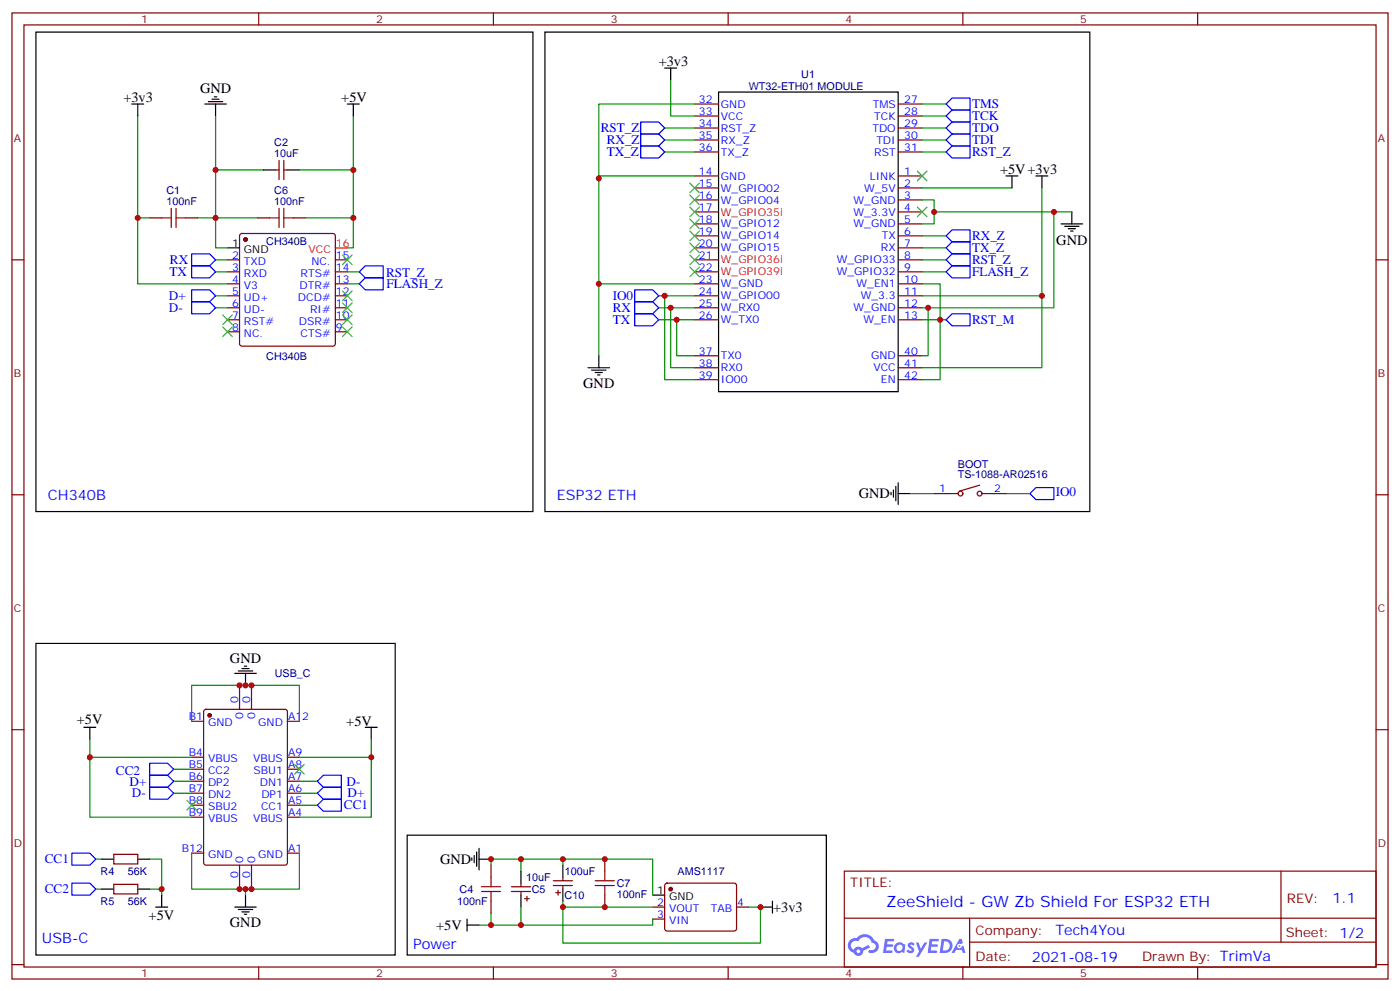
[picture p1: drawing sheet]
<svg xmlns="http://www.w3.org/2000/svg" width="412mm" height="292mm" viewBox="0 0 412 292" stroke-linecap="round" stroke-linejoin="round" font-family="sans-serif">
<g fill="none" stroke="#870000" stroke-width=".35">
<path d="M3.5 3.8h405.4v284.3h-405.4zM7.1 7.3h398.2v277.3h-398.2zM76.2 3.8v3.5M145.3 3.8v3.5M214.5 3.8v3.5M283.6 3.8v3.5M352.8 3.8v3.5M3.5 76.5h3.6M405.3 76.5h3.6M3.5 145.6h3.6M405.3 145.6h3.6M3.5 214.8h3.6"/>
<path d="M405.3 214.8h3.6M248.7 256.4h156.6v28.2h-156.6zM377.3 256.4v20.9M248.7 270.2h156.5M285.6 277.3h119.6M285.6 270.2v14.2M3.5 283.9h3.6M76.2 284.6v3.5M145.3 284.6v3.5M214.5 284.6v3.5M283.6 284.6v3.5M352.8 284.6v3.5"/>
<path d="M405.3 283.9h3.6"/>
</g>
<g fill="#5487ff">
<path d="M267.7 277.6a1.22 1.22 0 0 1 1.7 .2l-.4 .6a.47 .47 0 0 0-.3-.4 .47 .47 0 0 0-.5 .2l.1 .2a1.14 1.14 0 0 1 .8 1.8 1.14 1.14 0 0 1-1.9 0l-.2-.2 .5-.6 .7 .5a.29 .29 0 0 0 .3-.3 .29 .29 0 0 0-.2-.3 1.04 1.04 0 0 1-.6-1.7z"/>
<path d="M260.7 276.3h2.4l.3 .2-.2 .5-1.8 .1-.1 .8h1.5l.3 .4-.3 .4h-1.6l-.2 1.1h1.7l.2 .3-.2 .3-2.6 .1z"/>
<path d="M273.8 276.3h2.4l.3 .2-.1 .5-1.8 .1-.2 .8h1.6l.3 .4-.4 .4h-1.6l-.1 1.1h1.7l.2 .3-.2 .3-2.6 .1z"/>
<path d="M282.6 276.3h.7l.3 1.3-.6 .3a.69 .69 0 0 0-1 .3 .69 .69 0 0 0 .4 .9 .69 .69 0 0 0 .9-.6l.5-.2 .6 2.2h-.8l-.2-.9h-1.8l-.5 .9h-.8z"/>
<path d="M269.8 277.4h.8l.6 1.8 1.1-1.8h.9l-2.6 4.2h-.8l.9-1.5z"/>
<path d="M277.4 276.3l-.6 4.2h1.3a2.11 2.11 0 0 0 2.5-2.1 2.11 2.11 0 0 0-2.5-2.1zM278.1 277.1a1.39 1.39 0 0 1 1.7 1.4 1.39 1.39 0 0 1-1.8 1.3h-.3z"/>
<path d="M263.7 277.9a1.54 1.54 0 0 0-.1 2.2 1.54 1.54 0 0 0 2.2 .1l.6 .3 .3-2.3-.2-.3h-.4a1.49 1.49 0 0 0-2.4 0zM264 278.9a.94 .94 0 0 1 1.8 0 .94 .94 0 0 1-1.8 0z"/>
<path d="M250.4 276.7a2.18 2.18 0 0 0 1.1 3.7 1.44 1.44 0 0 0 1.6 .9 1.44 1.44 0 0 0 1.2-1.4l2-1.1-.5-.7-1.9 1a1.47 1.47 0 0 0-2.4 .4 1.39 1.39 0 0 1-.7-1.9 1.39 1.39 0 0 1 2-.5 2.12 2.12 0 0 1 2.2-1.3 2.12 2.12 0 0 1 1.9 1.7 1.14 1.14 0 0 1 1.1 1.4 1.14 1.14 0 0 1-1.7 .7 .43 .43 0 0 0-.5 .4 .43 .43 0 0 0 .4 .5 1.98 1.98 0 0 0 2.5-1.2 1.98 1.98 0 0 0-1.2-2.6 3.1 3.1 0 0 0-5.3-.6l-.9 .1zM252.3 280a.55 .55 0 0 1 1.1 0 .55 .55 0 0 1-1.1 0z"/>
<circle cx="282.6" cy="278.4" r=".26"/>
</g>
<g fill="none" stroke="#000" stroke-width=".35">
<path d="M10.6 9.5h146.4v141.1h-146.4zM160.5 9.5h160.5v141.1h-160.5zM38.8 30.6h3.5M40.6 30.6v3.5M60.3 30.6h6.4M61.4 29.9h4.2M62.4 29.2h2.2M63.1 28.5h.8M63.5 30.6v3.5M102.3 30.6h3.5M104.1 30.6v3.5M195.8 20h3.5"/>
<path d="M197.6 20v3.6M211.7 27.1h52.9v88.2h-52.9zM77.6 50h3.5M84.7 50h3.5M296.3 51.8h3.6M298.1 51.8v3.5M305.2 51.8h3.5M306.9 51.8v3.5M67 73h3.6M312.6 65.9h6.3M313.6 66.6h4.3M314.7 67.3h2.1"/>
<path d="M315.4 68h.7M315.7 62.4v3.5M173.2 108.2h6.4M174.3 108.9h4.2M175.3 109.6h2.1M176 110.3h.7M176.4 104.7v3.5M262.5 144.9v.7M263.2 144.2v2.1M263.9 143.2v4.2M264.6 145.3h3.5M264.6 142.1v6.3"/>
<path d="M10.6 189.4h105.8v91.7h-105.8zM69.1 198.2h6.4M70.2 197.5h4.2M71.3 196.8h2.1M72 196.1h.7M72.3 198.2v3.5M24.7 214.1h3.5M26.5 214.1v3.5M107.6 214.1h3.5M109.4 214.1v3.5M30 252.9h3.5M40.6 252.9h3.5"/>
<path d="M119.9 245.8h123.5v35.3h-123.5zM139 252.5v.7M139.7 251.8v2.1M140.4 250.8v4.2M141.1 252.9h3.5M141.1 249.7v6.3M153.5 256.4v3.5M165.8 254.6v3.6M30 261.7h3.5M40.6 261.7h3.5M45.9 267h3.5M47.6 263.5v3.5"/>
<path d="M69.1 267h6.4M70.2 267.7h4.2M71.3 268.4h2.1M72 269.1h.7M72.3 263.5v3.5M137.6 272.3h3.5M137.6 270.5v3.5M153.5 263.5v3.5M165.8 261.7v3.5M192.3 263.5h3.5M224 267h3.5M227.5 265.2v3.5"/>
</g>
<g fill="none" stroke="#870000" stroke-width=".35">
<path d="M204.6 30.6h7.1M204.6 34.1h7.1M204.6 37.7h7.1M264.6 30.6h7M264.6 34.1h7M264.6 37.7h7M81.1 50h1.1M82.2 47.2v5.6M83.6 47.2v5.6M83.6 50h1.1M204.6 55.3h7.1M204.6 58.8h7.1"/>
<path d="M204.6 41.2h7.1M204.6 44.7h7.1M204.6 51.8h7.1M264.6 55.3h7M264.6 58.8h7M264.6 41.2h7M264.6 44.7h7M264.6 51.8h7M44.1 64.1h3.5M54.7 64.1h3.5M67 76.5h3.6M70.8 68.9l.5-.2h26.8l.5 .2 .2 .5v31.8l-.3 .5-.4 .2h-26.8l-.5-.3-.2-.4v-31.8z"/>
<path d="M75.8 64.1h3.6M86.4 64.1h3.6M98.8 76.5h3.5M204.6 62.4h7.1M204.6 65.9h7.1M204.6 69.4h7.1M204.6 73h7.1M204.6 76.5h7.1M264.6 62.4h7M264.6 65.9h7M264.6 69.4h7M264.6 73h7"/>
<path d="M264.6 76.5h7M67 80h3.6M67 83.5h3.6M67 87.1h3.6M67 90.6h3.6M67 94.1h3.6M67 97.6h3.6M98.8 80h3.5M98.8 83.5h3.5M98.8 87.1h3.5M98.8 90.6h3.5M98.8 94.1h3.5"/>
<path d="M98.8 97.6h3.5M204.6 80h7.1M204.6 83.5h7.1M204.6 87.1h7.1M204.6 90.6h7.1M204.6 94.1h7.1M264.6 80h7M264.6 83.5h7M264.6 87.1h7M264.6 90.6h7M264.6 94.1h7M204.6 104.7h7.1"/>
<path d="M204.6 108.2h7.1M204.6 111.8h7.1M264.6 104.7h7M264.6 108.2h7M264.6 111.8h7M275.2 145.3h7M288.6 142.8l-6 1.8M289.3 145.3h7M56.4 212.3h3.6M60.2 209l.5-.2h23.3l.6 .4 .1 44.7-.5 .7h-23.5l-.7-.4v-44.7zM70.6 201.7v7.1M74.1 201.7v7.1"/>
<path d="M84.7 212.3h3.5M56.4 222.9h3.6M56.4 226.4h3.6M56.4 229.9h3.6M56.4 233.5h3.6M56.4 237h3.6M84.7 222.9h3.5M84.7 226.4h3.5M84.7 229.9h3.5M84.7 233.5h3.5M84.7 237h3.5M33.5 251.5h7.1v2.8h-7.1z"/>
<path d="M56.4 240.5h3.6M56.4 251.1h3.6M70.6 254.6v7.1M74.1 254.6v7.1M84.7 240.5h3.5M84.7 251.1h3.5M144.6 254.6v3.6M153.5 259.9v1.1M163 259.2h5.6M165.8 258.2v1M178.2 252.9v3.5M33.5 260.3h7.1v2.8h-7.1z"/>
<path d="M144.6 265.2v3.5M150.6 262.4h5.7M150.6 261h5.7M153.5 262.4v1.1M154.5 264.5h1.4M155.2 263.8v1.4M163 260.6h5.6M163.7 262.7h1.4M164.4 262v1.5M165.8 260.6v1.1M178.2 263.5v3.5M192.3 267h3.5"/>
<path d="M192.3 270.5h3.5M196 260.1l.5-.2 20 .1 .5 .6-.1 13-.6 .4h-20.1l-.4-.7v-12.7zM217 267h3.5"/>
<circle cx="282.9" cy="145.3" r=".71"/>
<circle cx="288.6" cy="145.3" r=".71"/>
</g>
<g fill="#870000" stroke="#870000" stroke-width=".35">
<circle cx="61.7" cy="210.5" r=".53"/>
<circle cx="197.6" cy="261.7" r=".53"/>
<circle cx="72.3" cy="70.5" r=".53"/>
</g>
<g fill="none" stroke="#008700" stroke-width=".35">
<path d="M40.6 34.1v49.4h26.4M63.5 34.1v15.9M104.1 34.1v38.9h-1.8M195.8 37.7h8.8M197.6 23.6v10.5h7M204.6 30.6h-28.2v21.9M271.6 37.7h7.1M271.6 30.6h7.1M271.6 34.1h7.1M77.6 50h-14.1v23h3.5M88.2 50h15.9M195.8 41.2h8.8"/>
<path d="M195.8 44.7h8.8M204.6 51.8h-28.2v31.7h28.2M271.6 58.8h3.6v7.1h-3.6M271.6 41.2h7.1M271.6 44.7h7.1M271.6 55.3h26.5M306.9 55.3v31.8h-35.3M40.6 64.1h3.5M58.2 64.1h17.6M63.5 76.5h3.5M90 64.1h14.1M271.6 69.4h7.1"/>
<path d="M271.6 73h7.1M271.6 76.5h7.1M275.2 62.4h40.5M310.4 62.4v28.2h-38.8M63.5 90.6h3.5M63.5 87.1h3.5M63.5 80h3.5M102.3 80h3.5M102.3 83.5h3.5M176.4 83.5v21.2M194 90.6h10.6M194 94.1h10.6"/>
<path d="M194 87.1h10.6M195.8 87.1v24.7h8.8M197.6 90.6v17.6h7M199.3 94.1v10.6h5.3M271.6 83.5h5.3v28.3h-5.3M271.6 94.1h7.1M271.6 80h7.1M273.4 90.6v14.1h-1.8M306.9 87.1v21.1h-35.3M268.1 145.3h7.1M296.3 145.3h7.1M26.5 217.6v5.3"/>
<path d="M56.4 212.3v-10.6h31.8v10.6M109.4 217.6v5.3M51.2 229.9h5.2M51.2 226.4h5.2M51.2 233.5h5.2M56.4 222.9h-29.9v17.6h29.9M88.2 222.9h21.2v17.6h-21.2M88.2 229.9h5.3M88.2 237h5.3M88.2 233.5h5.3M28.2 252.9h1.8M44.1 252.9h3.5v10.6"/>
<path d="M56.4 251.1v10.6h31.8v-10.6M144.6 254.6v-1.7h47.7v10.6M153.5 252.9v3.5M165.8 252.9v1.7M28.2 261.7h1.8M44.1 261.7h3.5M72.3 261.7v1.8M144.6 268.7v3.6M153.5 267v5.3M165.8 265.2v1.8M192.3 267h-26.5v10.6h58.2v-10.6h-3.5M192.3 270.5v1.8h-51.2"/>
</g>
<g fill="none" stroke="#00f" stroke-width=".35">
<path d="M188.7 35.9h5.3l1.8 1.8-1.8 1.7h-5.3zM188.7 39.4h5.3l1.8 1.8-1.8 1.8h-5.3zM278.7 37.7l1.8-1.8h5.3v3.5h-5.3zM278.7 34.1l1.8-1.7h5.3v3.5h-5.3zM278.7 30.6l1.8-1.7h5.3v3.5h-5.3zM188.7 43h5.3l1.8 1.7-1.8 1.8h-5.3zM278.7 44.7l1.8-1.7h5.3v3.5h-5.3zM278.7 41.2l1.8-1.8h5.3v3.6h-5.3zM56.4 74.7h5.3l1.8 1.8-1.8 1.7h-5.3zM56.4 78.2h5.3l1.8 1.8-1.8 1.8h-5.3zM278.7 76.5l1.8-1.8h5.3v3.5h-5.3zM278.7 73l1.8-1.8h5.3v3.5h-5.3z"/>
<path d="M278.7 69.4l1.8-1.7h5.3v3.5h-5.3zM56.4 88.8h5.3l1.8 1.8-1.8 1.8h-5.3zM56.4 85.3h5.3l1.8 1.8-1.8 1.7h-5.3zM105.8 83.5l1.8-1.7h5.3v3.5h-5.3zM105.8 80l1.8-1.8h5.3v3.6h-5.3zM187 85.3h5.3l1.7 1.8-1.7 1.7h-5.3zM187 88.8h5.3l1.7 1.8-1.7 1.8h-5.3zM187 92.4h5.3l1.7 1.7-1.7 1.8h-5.3zM278.7 94.1l1.8-1.7h5.3v3.5h-5.3zM278.7 80l1.8-1.8h5.3v3.6h-5.3zM303.4 145.3l1.8-1.8h5.2v3.5h-5.2zM44.1 228.2h5.3l1.8 1.7-1.8 1.8h-5.3z"/>
<path d="M44.1 224.6h5.3l1.8 1.8-1.8 1.8h-5.3zM44.1 231.7h5.3l1.8 1.8-1.8 1.7h-5.3zM93.5 229.9l1.7-1.7h5.3v3.5h-5.3zM93.5 237l1.7-1.8h5.3v3.6h-5.3zM93.5 233.5l1.7-1.8h5.3v3.5h-5.3zM21.2 251.1h5.3l1.7 1.8-1.7 1.7h-5.3zM21.2 259.9h5.3l1.7 1.8-1.7 1.8h-5.3z"/>
</g>
<g fill="none" stroke="#3c3" stroke-width=".35">
<path d="M203.2 53.9l2.8 2.8M203.2 57.4l2.8 2.9M206 53.9l-2.8 2.8M206 57.4l-2.8 2.9M270.2 50.4l2.8 2.8M273 50.4l-2.8 2.8M100.9 75.1l2.8 2.8M103.7 75.1l-2.8 2.8M203.2 61l2.8 2.8M203.2 64.5l2.8 2.8M203.2 68l2.8 2.8M203.2 71.5l2.8 2.9"/>
<path d="M203.2 75.1l2.8 2.8M203.2 78.6l2.8 2.8M206 61l-2.8 2.8M206 64.5l-2.8 2.8M206 68l-2.8 2.8M206 71.5l-2.8 2.9M206 75.1l-2.8 2.8M206 78.6l-2.8 2.8M270.2 61l2.8 2.8M273 61l-2.8 2.8M65.6 96.2l2.8 2.9M65.6 92.7l2.8 2.8"/>
<path d="M68.4 96.2l-2.8 2.9M68.4 92.7l-2.8 2.8M100.9 85.7l2.8 2.8M100.9 89.2l2.8 2.8M100.9 92.7l2.8 2.8M100.9 96.2l2.8 2.9M103.7 85.7l-2.8 2.8M103.7 89.2l-2.8 2.8M103.7 92.7l-2.8 2.8M103.7 96.2l-2.8 2.9M55 235.6l2.9 2.8M57.9 235.6l-2.9 2.8"/>
<path d="M86.8 225l2.8 2.8M89.6 225l-2.8 2.8"/>
</g>
<g fill="none" stroke="#a10000" stroke-width=".35">
<path d="M47.6 64.1h2.8M50.4 61.3v5.7M51.9 64.1h2.8M51.9 61.3v5.7M79.4 64.1h2.8M82.2 61.3v5.7M83.6 61.3v5.7M83.6 64.1h2.8M144.6 258.2v2.8M175.3 259.2h5.7M178.2 256.4v2.8M141.8 261h5.7"/>
<path d="M141.8 262.4h5.7M144.6 262.4v2.8M175.3 260.6h5.7M178.2 260.6v2.9"/>
</g>
<path d="M98.8 73h3.5" fill="none" stroke="#f00" stroke-width=".35"/>
<g fill="#c00">
<circle cx="224" cy="267" r=".88"/>
<circle cx="72.3" cy="261.7" r=".88"/>
<circle cx="72.3" cy="201.7" r=".88"/>
<circle cx="26.5" cy="222.9" r=".88"/>
<circle cx="70.6" cy="261.7" r=".88"/>
<circle cx="74.1" cy="261.7" r=".88"/>
<circle cx="70.6" cy="201.7" r=".88"/>
<circle cx="74.1" cy="201.7" r=".88"/>
<circle cx="144.6" cy="252.9" r=".88"/>
<circle cx="144.6" cy="272.3" r=".88"/>
<circle cx="153.5" cy="252.9" r=".88"/>
<circle cx="153.5" cy="272.3" r=".88"/>
<circle cx="195.8" cy="87.1" r=".88"/>
<circle cx="197.6" cy="90.6" r=".88"/>
<circle cx="199.3" cy="94.1" r=".88"/>
<circle cx="275.2" cy="62.4" r=".88"/>
<circle cx="310.4" cy="62.4" r=".88"/>
<circle cx="273.4" cy="90.6" r=".88"/>
<circle cx="306.9" cy="87.1" r=".88"/>
<circle cx="276.9" cy="94.1" r=".88"/>
<circle cx="176.4" cy="52.5" r=".88"/>
<circle cx="176.4" cy="83.5" r=".88"/>
<circle cx="47.6" cy="261.7" r=".88"/>
<circle cx="109.4" cy="222.9" r=".88"/>
<circle cx="178.2" cy="252.9" r=".88"/>
<circle cx="178.2" cy="267" r=".88"/>
<circle cx="165.8" cy="252.9" r=".88"/>
<circle cx="165.8" cy="267" r=".88"/>
<circle cx="104.1" cy="50" r=".88"/>
<circle cx="104.1" cy="64.1" r=".88"/>
<circle cx="63.5" cy="64.1" r=".88"/>
<circle cx="63.5" cy="50" r=".88"/>
<circle cx="40.6" cy="64.1" r=".88"/>
</g>
<text font-size="4.6" fill="#00f" x="261.1" y="267">ZeeShield - GW Zb Shield For ESP32 ETH</text>
<g font-size="4.2">
<text x="194" y="19.3">+3v3</text>
<text x="36.3" y="29.9">+3v3</text>
<text x="58.9" y="27.4">GND</text>
<text x="100.5" y="29.9">+5V</text>
<text x="294.6" y="51.1">+5V+3v3</text>
<text x="311.2" y="72">GND</text>
<text x="171.8" y="114.3">GND</text>
<text x="252.9" y="146.7">GND</text>
<text x="67.7" y="195">GND</text>
<text x="22.6" y="213">+5V</text>
<text x="102" y="213.7">+5V</text>
<text x="129.7" y="254.3">GND</text>
<text x="227.7" y="268.4">+3v3</text>
<text x="43.8" y="270.9">+5V</text>
<text x="67.7" y="273">GND</text>
<text x="128.5" y="273.7">+5V</text>
</g>
<g font-size="4.2" fill="#00f">
<text x="14.1" y="147">CH340B</text>
<text x="164" y="147">ESP32 ETH</text>
<text x="392.5" y="265.7">1.1</text>
<text x="310.9" y="275.2">Tech4You</text>
<text x="12.3" y="277.6">USB-C</text>
<text x="121.7" y="279.3">Power</text>
<text x="304" y="283">2021-08-19</text>
</g>
<g font-size="3.9" fill="#00f">
<text x="286.3" y="35.4">TCK</text>
<text x="286.3" y="31.9">TMS</text>
<text x="177" y="38.9">RST_Z</text>
<text x="286.3" y="38.9">TDO</text>
<text x="178.7" y="42.5">RX_Z</text>
<text x="178.7" y="46">TX_Z</text>
<text x="286.3" y="46">RST_Z</text>
<text x="286.3" y="42.5">TDI</text>
<text x="286.3" y="70.7">RX_Z</text>
<text x="50.1" y="77.6">RX</text>
<text x="286.3" y="77.7">RST_Z</text>
<text x="286.3" y="74.2">TX_Z</text>
<text x="49.9" y="81.2">TX</text>
<text x="113.8" y="81.4">RST_Z</text>
<text x="286.3" y="81.3">FLASH_Z</text>
<text x="49.8" y="88.3">D+</text>
<text x="113.9" y="84.8">FLASH_Z</text>
<text x="180.5" y="88.3">IO0</text>
<text x="49.8" y="91.9">D-</text>
<text x="180.5" y="91.9">RX</text>
<text x="180.5" y="95.4">TX</text>
<text x="286.3" y="95.4">RST_M</text>
<text x="311" y="146">IO0</text>
<text x="34.1" y="228.2">CC2</text>
<text x="38.2" y="231.2">D+</text>
<text x="102.1" y="231.2">D-</text>
<text x="38.9" y="234.7">D-</text>
<text x="101.3" y="238.2">CC1</text>
<text x="102.4" y="234.7">D+</text>
<text x="13.2" y="254.1">CC1</text>
<text x="13.2" y="262.9">CC2</text>
</g>
<g font-size="3.9" fill="#800">
<text x="250.5" y="261">TITLE:</text>
<text x="379.1" y="265.7">REV:</text>
<text x="287.4" y="275.2">Company:</text>
<text x="378.7" y="275.8">Sheet: 1/2</text>
<text x="287.4" y="282.9">Date:</text>
<text x="336.4" y="282.9">Drawn By: TrimVa</text>
</g>
<g font-size="3.2" fill="#800">
<text x="41.6" y="6.8">1</text>
<text x="110.8" y="6.8">2</text>
<text x="179.9" y="6.8">3</text>
<text x="249.1" y="6.8">4</text>
<text x="318.2" y="6.8">5</text>
<text x="4.1" y="41.9">A</text>
<text x="405.9" y="41.9">A</text>
<text x="4.1" y="111.1">B</text>
<text x="405.9" y="111.1">B</text>
<text x="4.1" y="180.2">C</text>
<text x="405.9" y="180.2">C</text>
<text x="4.1" y="249.3">D</text>
<text x="405.9" y="249.3">D</text>
<text x="41.6" y="287.6">1</text>
<text x="110.8" y="287.6">2</text>
<text x="179.9" y="287.6">3</text>
<text x="249.1" y="287.6">4</text>
<text x="318.2" y="287.6">5</text>
</g>
<g font-size="3.2" fill="#000080">
<text x="236" y="22.9">U1</text>
<text x="220.6" y="26.5">WT32-ETH01 MODULE</text>
<text x="80.8" y="46.1">10uF</text>
<text x="80.8" y="43">C2</text>
<text x="49.1" y="57">C1</text>
<text x="80.8" y="57.1">C6</text>
<text x="49" y="60.3">100nF</text>
<text x="80.8" y="60.3">100nF</text>
<text x="78.5" y="72.2">CH340B</text>
<text x="78.4" y="105.9">CH340B</text>
<text x="282.2" y="137.6">BOOT</text>
<text x="282.2" y="140.6">TS-1088-AR02516</text>
<text x="80.9" y="199.3">USB_C</text>
<text x="29.6" y="257.6">R4</text>
<text x="37.6" y="257.6">56K</text>
<text x="166.4" y="257.5">100uF</text>
<text x="199.6" y="257.5">AMS1117</text>
<text x="135.4" y="262.8">C4</text>
<text x="155" y="259.3">10uF</text>
<text x="156.7" y="262.9">C5</text>
<text x="181.7" y="261.1">C7</text>
<text x="29.7" y="266.4">R5</text>
<text x="37.6" y="266.4">56K</text>
<text x="134.7" y="266.4">100nF</text>
<text x="166.3" y="264.6">C10</text>
<text x="181.7" y="264.3">100nF</text>
</g>
<g font-size="3.2" fill="#00f">
<text x="205.9" y="30.3">32</text>
<text x="205.9" y="33.8">33</text>
<text x="212.4" y="31.7">GND</text>
<text x="212.4" y="35.2">VCC</text>
<text x="257.1" y="31.7">TMS</text>
<text x="257.5" y="35.2">TCK</text>
<text x="266.3" y="30.3">27</text>
<text x="266.3" y="33.8">28</text>
<text x="205.9" y="37.3">34</text>
<text x="205.9" y="40.9">35</text>
<text x="212.4" y="38.7">RST_Z</text>
<text x="257" y="38.7">TDO</text>
<text x="266.3" y="37.3">29</text>
<text x="266.3" y="40.9">30</text>
<text x="205.9" y="44.4">36</text>
<text x="212.4" y="42.3">RX_Z</text>
<text x="212.4" y="45.8">TX_Z</text>
<text x="257.5" y="45.8">RST</text>
<text x="258.1" y="42.3">TDI</text>
<text x="266.3" y="44.4">31</text>
<text x="205.9" y="51.4">14</text>
<text x="212.4" y="52.8">GND</text>
<text x="256.2" y="52.8">LINK</text>
<text x="266.3" y="51.4">1</text>
<text x="205.9" y="55">15</text>
<text x="205.9" y="58.5">16</text>
<text x="212.4" y="56.4">W_GPIO02</text>
<text x="212.4" y="59.9">W_GPIO04</text>
<text x="251.4" y="59.9">W_GND</text>
<text x="254.5" y="56.4">W_5V</text>
<text x="266.3" y="55">2</text>
<text x="266.3" y="58.5">3</text>
<text x="205.9" y="62">17</text>
<text x="205.9" y="65.5">18</text>
<text x="251.4" y="63.4">W_3.3V</text>
<text x="266.3" y="62">4</text>
<text x="266.3" y="65.5">5</text>
<text x="205.9" y="69.1">19</text>
<text x="212.4" y="67">W_GPIO12</text>
<text x="212.4" y="70.5">W_GPIO14</text>
<text x="251.4" y="67">W_GND</text>
<text x="259.7" y="70.5">TX</text>
<text x="266.3" y="69.1">6</text>
<text x="68.4" y="76.1">2</text>
<text x="71.9" y="77.9">TXD</text>
<text x="91.7" y="77.9">NC.</text>
<text x="99" y="76.1">15</text>
<text x="205.9" y="72.6">20</text>
<text x="205.9" y="76.1">21</text>
<text x="212.4" y="74">W_GPIO15</text>
<text x="246.5" y="77.5">W_GPIO33</text>
<text x="259.5" y="74">RX</text>
<text x="266.3" y="72.6">7</text>
<text x="266.3" y="76.1">8</text>
<text x="68.4" y="79.7">3</text>
<text x="68.4" y="83.2">4</text>
<text x="71.9" y="81.4">RXD</text>
<text x="88.5" y="81.4">RTS#</text>
<text x="99" y="83.2">13</text>
<text x="99" y="79.7">14</text>
<text x="205.9" y="79.7">22</text>
<text x="205.9" y="83.2">23</text>
<text x="246.5" y="81.1">W_GPIO32</text>
<text x="266.3" y="79.7">9</text>
<text x="266.3" y="83.2">10</text>
<text x="68.4" y="86.7">5</text>
<text x="71.9" y="84.9">V3</text>
<text x="71.9" y="88.5">UD+</text>
<text x="87.8" y="88.5">DCD#</text>
<text x="88.3" y="84.9">DTR#</text>
<text x="99" y="86.7">12</text>
<text x="205.9" y="86.7">24</text>
<text x="212.4" y="84.6">W_GND</text>
<text x="212.4" y="88.1">W_GPIO00</text>
<text x="252.3" y="84.6">W_EN1</text>
<text x="253.5" y="88.1">W_3.3</text>
<text x="266.3" y="86.7">11</text>
<text x="68.4" y="90.2">6</text>
<text x="68.4" y="93.8">7</text>
<text x="71.9" y="92">UD-</text>
<text x="71.9" y="95.5">RST#</text>
<text x="88.1" y="95.5">DSR#</text>
<text x="91.3" y="92">RI#</text>
<text x="99" y="93.8">10</text>
<text x="99" y="90.2">11</text>
<text x="205.9" y="90.2">25</text>
<text x="205.9" y="93.8">26</text>
<text x="212.4" y="91.7">W_RX0</text>
<text x="212.4" y="95.2">W_TX0</text>
<text x="251.4" y="91.7">W_GND</text>
<text x="254.3" y="95.2">W_EN</text>
<text x="266.3" y="90.2">12</text>
<text x="266.3" y="93.8">13</text>
<text x="68.4" y="97.3">8</text>
<text x="71.9" y="99.1">NC.</text>
<text x="88.5" y="99.1">CTS#</text>
<text x="99" y="97.3">9</text>
<text x="205.9" y="104.4">37</text>
<text x="205.9" y="107.9">38</text>
<text x="212.4" y="105.8">TX0</text>
<text x="256.6" y="105.8">GND</text>
<text x="266.3" y="104.4">40</text>
<text x="266.3" y="107.9">41</text>
<text x="205.9" y="111.4">39</text>
<text x="212.4" y="109.3">RX0</text>
<text x="212.4" y="112.8">IO00</text>
<text x="257.3" y="109.3">VCC</text>
<text x="259.5" y="112.8">EN</text>
<text x="266.3" y="111.4">42</text>
<text x="276.7" y="144.9">1</text>
<text x="292.8" y="144.9">2</text>
<text x="70.2" y="207" transform="rotate(-90 70.2 207)">0</text>
<text x="73.7" y="207" transform="rotate(-90 73.7 207)">0</text>
<text x="55.6" y="211.9">B1</text>
<text x="61.3" y="213.7">GND</text>
<text x="71.6" y="211.5" transform="rotate(-90 71.6 211.5)">0</text>
<text x="75.1" y="211.5" transform="rotate(-90 75.1 211.5)">0</text>
<text x="76.1" y="213.7">GND</text>
<text x="84.8" y="211.9">A12</text>
<text x="55.6" y="222.5">B4</text>
<text x="55.6" y="226.1">B5</text>
<text x="61.3" y="224.3">VBUS</text>
<text x="61.3" y="227.8">CC2</text>
<text x="74.5" y="224.3">VBUS</text>
<text x="74.7" y="227.8">SBU1</text>
<text x="84.8" y="226.1">A8</text>
<text x="84.8" y="222.5">A9</text>
<text x="55.6" y="229.6">B6</text>
<text x="55.6" y="233.1">B7</text>
<text x="61.3" y="231.4">DP2</text>
<text x="76.5" y="231.4">DN1</text>
<text x="84.8" y="233.1">A6</text>
<text x="84.8" y="229.6">A7</text>
<text x="55.6" y="236.6">B8</text>
<text x="61.3" y="234.9">DN2</text>
<text x="61.3" y="238.4">SBU2</text>
<text x="76.9" y="238.4">CC1</text>
<text x="77" y="234.9">DP1</text>
<text x="84.8" y="236.6">A5</text>
<text x="55.6" y="240.2">B9</text>
<text x="61.3" y="241.9">VBUS</text>
<text x="74.5" y="241.9">VBUS</text>
<text x="84.8" y="240.2">A4</text>
<text x="53.6" y="250.8">B12</text>
<text x="84.8" y="250.8">A1</text>
<text x="61.3" y="252.5">GND</text>
<text x="71.6" y="253.9" transform="rotate(-90 71.6 253.9)">0</text>
<text x="75.1" y="253.9" transform="rotate(-90 75.1 253.9)">0</text>
<text x="76.1" y="252.5">GND</text>
<text x="70.2" y="258.4" transform="rotate(-90 70.2 258.4)">0</text>
<text x="73.7" y="258.4" transform="rotate(-90 73.7 258.4)">0</text>
<text x="193.6" y="266.6">2</text>
<text x="197.1" y="268.4">VOUT</text>
<text x="209.4" y="268.4">TAB</text>
<text x="217.1" y="266.6">4</text>
<text x="193.6" y="270.2">3</text>
<text x="197.1" y="271.9">VIN</text>
</g>
<g font-size="3.2" fill="#f00">
<text x="212.4" y="63.4">W_GPIO35i</text>
<text x="90.9" y="74.4">VCC</text>
<text x="99" y="72.6">16</text>
<text x="212.4" y="77.5">W_GPIO36i</text>
<text x="212.4" y="81.1">W_GPIO39i</text>
</g>
<g font-size="3.2">
<text x="68.4" y="72.6">1</text>
<text x="71.9" y="74.4">GND</text>
<text x="193.6" y="263.1">1</text>
<text x="197.1" y="264.9">GND</text>
</g>
</svg>
